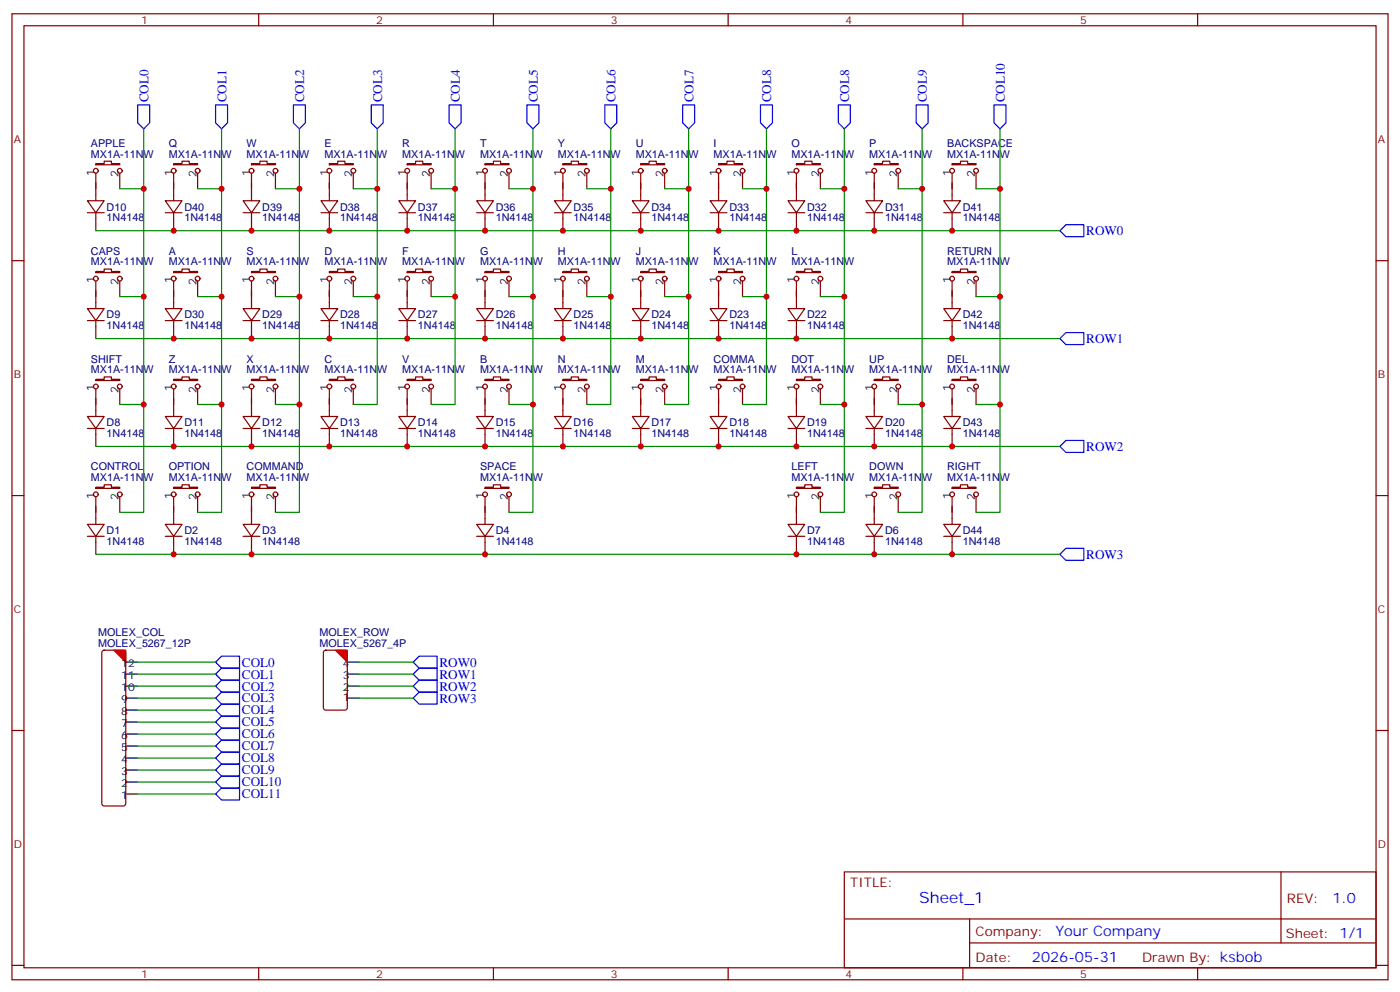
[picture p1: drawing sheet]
<svg xmlns="http://www.w3.org/2000/svg" width="412mm" height="292mm" viewBox="0 0 412 292" stroke-linecap="round" stroke-linejoin="round" font-family="sans-serif">
<g fill="none" stroke="#870000" stroke-width=".35">
<path d="M3.5 4.1h405.4v284.3h-405.4zM7.1 7.6h398.2v277.3h-398.2zM76.2 4.1v3.5M145.3 4.1v3.5M214.5 4.1v3.5M283.6 4.1v3.5M352.8 4.1v3.5M25.8 59.1h4.9l-2.5 3.5zM28.2 48.2h2.5v-.8h2.1v.8h2.5v.3h-7.1zM28.2 51v8.1M35.3 51v4.6M48.7 59.1h4.9l-2.4 3.5z"/>
<path d="M51.2 48.2h2.4v-.8h2.1v.8h2.5v.3h-7zM51.2 51v8.1M58.2 51v4.6M71.6 59.1h5l-2.5 3.5zM74.1 48.2h2.5v-.8h2.1v.8h2.4v.3h-7zM74.1 51v8.1M81.1 51v4.6M94.5 59.1h5l-2.5 3.5zM97 48.2h2.5v-.8h2.1v.8h2.5v.3h-7.1zM97 51v8.1M104.1 51v4.6M117.5 59.1h4.9l-2.5 3.5z"/>
<path d="M119.9 48.2h2.5v-.8h2.1v.8h2.5v.3h-7.1zM119.9 51v8.1M127 51v4.6M140.4 59.1h4.9l-2.4 3.5zM142.9 48.2h2.4v-.8h2.2v.8h2.4v.3h-7zM142.9 51v8.1M149.9 51v4.6M163.3 59.1h5l-2.5 3.5zM165.8 48.2h2.5v-.8h2.1v.8h2.5v.3h-7.1zM165.8 51v8.1M172.9 51v4.6M186.3 59.1h4.9l-2.5 3.5z"/>
<path d="M188.7 48.2h2.5v-.8h2.1v.8h2.5v.3h-7.1zM188.7 51v8.1M195.8 51v4.6M209.2 59.1h4.9l-2.4 3.5zM211.7 48.2h2.4v-.8h2.2v.8h2.4v.3h-7zM211.7 51v8.1M218.7 51v4.6M232.1 59.1h5l-2.5 3.5zM234.6 48.2h2.5v-.8h2.1v.8h2.5v.3h-7.1zM234.6 51v8.1M241.7 51v4.6M255.1 59.1h4.9l-2.5 3.5z"/>
<path d="M257.5 48.2h2.5v-.8h2.1v.8h2.5v.3h-7.1zM257.5 51v8.1M264.6 51v4.6M278 59.1h4.9l-2.4 3.5zM280.5 48.2h2.4v-.8h2.1v.8h2.5v.3h-7zM280.5 51v8.1M287.5 51v4.6M3.5 76.7h3.6M25.8 62.6h4.9M28.2 79.9h2.5v-.7h2.1v.7h2.5v.4h-7.1zM28.2 62.6v5.3M48.7 62.6h4.9"/>
<path d="M51.2 79.9h2.4v-.7h2.1v.7h2.5v.4h-7zM51.2 62.6v5.3M71.6 62.6h5M74.1 79.9h2.5v-.7h2.1v.7h2.4v.4h-7zM74.1 62.6v5.3M94.5 62.6h5M97 79.9h2.5v-.7h2.1v.7h2.5v.4h-7.1zM97 62.6v5.3M117.5 62.6h4.9M119.9 79.9h2.5v-.7h2.1v.7h2.5v.4h-7.1zM119.9 62.6v5.3M140.4 62.6h4.9"/>
<path d="M142.9 79.9h2.4v-.7h2.2v.7h2.4v.4h-7zM142.9 62.6v5.3M163.3 62.6h5M165.8 79.9h2.5v-.7h2.1v.7h2.5v.4h-7.1zM165.8 62.6v5.3M186.3 62.6h4.9M188.7 79.9h2.5v-.7h2.1v.7h2.5v.4h-7.1zM188.7 62.6v5.3M209.2 62.6h4.9M211.7 79.9h2.4v-.7h2.2v.7h2.4v.4h-7zM211.7 62.6v5.3M232.1 62.6h5"/>
<path d="M234.6 79.9h2.5v-.7h2.1v.7h2.5v.4h-7.1zM234.6 62.6v5.3M255.1 62.6h4.9M257.5 62.6v5.3M278 62.6h4.9M280.5 79.9h2.4v-.7h2.1v.7h2.5v.4h-7zM280.5 62.6v5.3M405.3 76.7h3.6M25.8 90.8h4.9l-2.5 3.6zM25.8 94.4h4.9M28.2 82.7v8.1M28.2 94.4v5.3"/>
<path d="M35.3 82.7v4.6M48.7 90.8h4.9l-2.4 3.6zM48.7 94.4h4.9M51.2 82.7v8.1M51.2 94.4v5.3M58.2 82.7v4.6M71.6 90.8h5l-2.5 3.6zM71.6 94.4h5M74.1 82.7v8.1M74.1 94.4v5.3M81.1 82.7v4.6M94.5 90.8h5l-2.5 3.6z"/>
<path d="M94.5 94.4h5M97 82.7v8.1M97 94.4v5.3M104.1 82.7v4.6M117.5 90.8h4.9l-2.5 3.6zM117.5 94.4h4.9M119.9 82.7v8.1M119.9 94.4v5.3M127 82.7v4.6M140.4 90.8h4.9l-2.4 3.6zM140.4 94.4h4.9M142.9 82.7v8.1"/>
<path d="M142.9 94.4v5.3M149.9 82.7v4.6M163.3 90.8h5l-2.5 3.6zM163.3 94.4h5M165.8 82.7v8.1M165.8 94.4v5.3M172.9 82.7v4.6M186.3 90.8h4.9l-2.5 3.6zM186.3 94.4h4.9M188.7 82.7v8.1M188.7 94.4v5.3M195.8 82.7v4.6"/>
<path d="M209.2 90.8h4.9l-2.4 3.6zM209.2 94.4h4.9M211.7 82.7v8.1M211.7 94.4v5.3M218.7 82.7v4.6M232.1 90.8h5l-2.5 3.6zM232.1 94.4h5M234.6 82.7v8.1M234.6 94.4v5.3M241.7 82.7v4.6M278 90.8h4.9l-2.4 3.6zM278 94.4h4.9"/>
<path d="M280.5 82.7v8.1M280.5 94.4v5.3M287.5 82.7v4.6M28.2 111.7h2.5v-.8h2.1v.8h2.5v.3h-7.1zM28.2 114.5v8.1M35.3 114.5v4.6M51.2 111.7h2.4v-.8h2.1v.8h2.5v.3h-7zM51.2 114.5v8.1M58.2 114.5v4.6M74.1 111.7h2.5v-.8h2.1v.8h2.4v.3h-7zM74.1 114.5v8.1M81.1 114.5v4.6"/>
<path d="M97 111.7h2.5v-.8h2.1v.8h2.5v.3h-7.1zM97 114.5v8.1M104.1 114.5v4.6M119.9 111.7h2.5v-.8h2.1v.8h2.5v.3h-7.1zM119.9 114.5v8.1M127 114.5v4.6M142.9 111.7h2.4v-.8h2.2v.8h2.4v.3h-7zM142.9 114.5v8.1M149.9 114.5v4.6M165.8 111.7h2.5v-.8h2.1v.8h2.5v.3h-7.1zM165.8 114.5v8.1M172.9 114.5v4.6"/>
<path d="M188.7 111.7h2.5v-.8h2.1v.8h2.5v.3h-7.1zM188.7 114.5v8.1M195.8 114.5v4.6M211.7 111.7h2.4v-.8h2.2v.8h2.4v.3h-7zM211.7 114.5v8.1M218.7 114.5v4.6M234.6 111.7h2.5v-.8h2.1v.8h2.5v.3h-7.1zM234.6 114.5v8.1M241.7 114.5v4.6M257.5 111.7h2.5v-.8h2.1v.8h2.5v.3h-7.1zM257.5 114.5v8.1M264.6 114.5v4.6"/>
<path d="M280.5 111.7h2.4v-.8h2.1v.8h2.5v.3h-7zM280.5 114.5v8.1M287.5 114.5v4.6M25.8 122.6h4.9l-2.5 3.5zM25.8 126.1h4.9M28.2 126.1v5.3M48.7 122.6h4.9l-2.4 3.5zM48.7 126.1h4.9M51.2 126.1v5.3M71.6 122.6h5l-2.5 3.5zM71.6 126.1h5M74.1 126.1v5.3"/>
<path d="M94.5 122.6h5l-2.5 3.5zM94.5 126.1h5M97 126.1v5.3M117.5 122.6h4.9l-2.5 3.5zM117.5 126.1h4.9M119.9 126.1v5.3M140.4 122.6h4.9l-2.4 3.5zM140.4 126.1h4.9M142.9 126.1v5.3M163.3 122.6h5l-2.5 3.5zM163.3 126.1h5M165.8 126.1v5.3"/>
<path d="M186.3 122.6h4.9l-2.5 3.5zM186.3 126.1h4.9M188.7 126.1v5.3M209.2 122.6h4.9l-2.4 3.5zM209.2 126.1h4.9M211.7 126.1v5.3M232.1 122.6h5l-2.5 3.5zM232.1 126.1h5M234.6 126.1v5.3M255.1 122.6h4.9l-2.5 3.5zM255.1 126.1h4.9M257.5 126.1v5.3"/>
<path d="M278 122.6h4.9l-2.4 3.5zM278 126.1h4.9M280.5 126.1v5.3M3.5 145.9h3.6M25.8 154.3h4.9l-2.5 3.6zM25.8 157.9h4.9M28.2 143.4h2.5v-.7h2.1v.7h2.5v.4h-7.1zM28.2 146.2v8.1M28.2 157.9v5.3M35.3 146.2v4.6M48.7 154.3h4.9l-2.4 3.6zM48.7 157.9h4.9"/>
<path d="M51.2 143.4h2.4v-.7h2.1v.7h2.5v.4h-7zM51.2 146.2v8.1M51.2 157.9v5.3M58.2 146.2v4.6M71.6 154.3h5l-2.5 3.6zM71.6 157.9h5M74.1 143.4h2.5v-.7h2.1v.7h2.4v.4h-7zM74.1 146.2v8.1M74.1 157.9v5.3M81.1 146.2v4.6M140.4 154.3h4.9l-2.4 3.6zM140.4 157.9h4.9"/>
<path d="M142.9 143.4h2.4v-.7h2.2v.7h2.4v.4h-7zM142.9 146.2v8.1M142.9 157.9v5.3M149.9 146.2v4.6M232.1 154.3h5l-2.5 3.6zM232.1 157.9h5M234.6 143.4h2.5v-.7h2.1v.7h2.5v.4h-7.1zM234.6 146.2v8.1M234.6 157.9v5.3M241.7 146.2v4.6M255.1 154.3h4.9l-2.5 3.6zM255.1 157.9h4.9"/>
<path d="M257.5 143.4h2.5v-.7h2.1v.7h2.5v.4h-7.1zM257.5 146.2v8.1M257.5 157.9v5.3M264.6 146.2v4.6M278 154.3h4.9l-2.4 3.6zM278 157.9h4.9M280.5 143.4h2.4v-.7h2.1v.7h2.5v.4h-7zM280.5 146.2v8.1M280.5 157.9v5.3M287.5 146.2v4.6M405.3 145.9h3.6M30.2 191.6l.5-.2h5.6l.5 .2 .2 .5v44.4l-.2 .5-.5 .2h-5.6l-.5-.2-.2-.5v-44.4z"/>
<path d="M95.5 191.6l.5-.2h5.6l.7 .4v16.5l-.5 .7h-5.8l-.7-.4-.1-16.5zM3.5 215h3.6M405.3 215h3.6M248.7 256.6h156.6v28.3h-156.6zM377.3 256.7v20.8M248.7 270.5h156.5M285.6 277.5h119.6M285.6 270.5v14.1M3.5 284.2h3.6M76.2 284.9v3.5M145.3 284.9v3.5M214.5 284.9v3.5"/>
<path d="M283.6 284.9v3.5M352.8 284.9v3.5M405.3 284.2h3.6"/>
<circle cx="28.2" cy="50.3" r=".71"/>
<circle cx="35.3" cy="50.3" r=".71"/>
<circle cx="51.2" cy="50.3" r=".71"/>
<circle cx="58.2" cy="50.3" r=".71"/>
<circle cx="74.1" cy="50.3" r=".71"/>
<circle cx="81.1" cy="50.3" r=".71"/>
<circle cx="97" cy="50.3" r=".71"/>
<circle cx="104.1" cy="50.3" r=".71"/>
<circle cx="119.9" cy="50.3" r=".71"/>
<circle cx="127" cy="50.3" r=".71"/>
<circle cx="142.9" cy="50.3" r=".71"/>
<circle cx="149.9" cy="50.3" r=".71"/>
<circle cx="165.8" cy="50.3" r=".71"/>
<circle cx="172.9" cy="50.3" r=".71"/>
<circle cx="188.7" cy="50.3" r=".71"/>
<circle cx="195.8" cy="50.3" r=".71"/>
<circle cx="211.7" cy="50.3" r=".71"/>
<circle cx="218.7" cy="50.3" r=".71"/>
<circle cx="234.6" cy="50.3" r=".71"/>
<circle cx="241.7" cy="50.3" r=".71"/>
<circle cx="257.5" cy="50.3" r=".71"/>
<circle cx="264.6" cy="50.3" r=".71"/>
<circle cx="280.5" cy="50.3" r=".71"/>
<circle cx="287.5" cy="50.3" r=".71"/>
<circle cx="28.2" cy="82" r=".71"/>
<circle cx="35.3" cy="82" r=".71"/>
<circle cx="51.2" cy="82" r=".71"/>
<circle cx="58.2" cy="82" r=".71"/>
<circle cx="74.1" cy="82" r=".71"/>
<circle cx="81.1" cy="82" r=".71"/>
<circle cx="97" cy="82" r=".71"/>
<circle cx="104.1" cy="82" r=".71"/>
<circle cx="119.9" cy="82" r=".71"/>
<circle cx="127" cy="82" r=".71"/>
<circle cx="142.9" cy="82" r=".71"/>
<circle cx="149.9" cy="82" r=".71"/>
<circle cx="165.8" cy="82" r=".71"/>
<circle cx="172.9" cy="82" r=".71"/>
<circle cx="188.7" cy="82" r=".71"/>
<circle cx="195.8" cy="82" r=".71"/>
<circle cx="211.7" cy="82" r=".71"/>
<circle cx="218.7" cy="82" r=".71"/>
<circle cx="234.6" cy="82" r=".71"/>
<circle cx="241.7" cy="82" r=".71"/>
<circle cx="280.5" cy="82" r=".71"/>
<circle cx="287.5" cy="82" r=".71"/>
<circle cx="28.2" cy="113.8" r=".71"/>
<circle cx="35.3" cy="113.8" r=".71"/>
<circle cx="51.2" cy="113.8" r=".71"/>
<circle cx="58.2" cy="113.8" r=".71"/>
<circle cx="74.1" cy="113.8" r=".71"/>
<circle cx="81.1" cy="113.8" r=".71"/>
<circle cx="97" cy="113.8" r=".71"/>
<circle cx="104.1" cy="113.8" r=".71"/>
<circle cx="119.9" cy="113.8" r=".71"/>
<circle cx="127" cy="113.8" r=".71"/>
<circle cx="142.9" cy="113.8" r=".71"/>
<circle cx="149.9" cy="113.8" r=".71"/>
<circle cx="165.8" cy="113.8" r=".71"/>
<circle cx="172.9" cy="113.8" r=".71"/>
<circle cx="188.7" cy="113.8" r=".71"/>
<circle cx="195.8" cy="113.8" r=".71"/>
<circle cx="211.7" cy="113.8" r=".71"/>
<circle cx="218.7" cy="113.8" r=".71"/>
<circle cx="234.6" cy="113.8" r=".71"/>
<circle cx="241.7" cy="113.8" r=".71"/>
<circle cx="257.5" cy="113.8" r=".71"/>
<circle cx="264.6" cy="113.8" r=".71"/>
<circle cx="280.5" cy="113.8" r=".71"/>
<circle cx="287.5" cy="113.8" r=".71"/>
<circle cx="28.2" cy="145.5" r=".71"/>
<circle cx="35.3" cy="145.5" r=".71"/>
<circle cx="51.2" cy="145.5" r=".71"/>
<circle cx="58.2" cy="145.5" r=".71"/>
<circle cx="74.1" cy="145.5" r=".71"/>
<circle cx="81.1" cy="145.5" r=".71"/>
<circle cx="142.9" cy="145.5" r=".71"/>
<circle cx="149.9" cy="145.5" r=".71"/>
<circle cx="234.6" cy="145.5" r=".71"/>
<circle cx="241.7" cy="145.5" r=".71"/>
<circle cx="257.5" cy="145.5" r=".71"/>
<circle cx="264.6" cy="145.5" r=".71"/>
<circle cx="280.5" cy="145.5" r=".71"/>
<circle cx="287.5" cy="145.5" r=".71"/>
</g>
<g fill="none" stroke="#00f" stroke-width=".35">
<path d="M40.6 30.9h3.5v5.3l-1.8 1.7-1.7-1.7zM63.5 30.9h3.5v5.3l-1.7 1.7-1.8-1.7zM86.4 30.9h3.6v5.3l-1.8 1.7-1.8-1.7zM109.4 30.9h3.5v5.3l-1.8 1.7-1.7-1.7zM132.3 30.9h3.5v5.3l-1.7 1.7-1.8-1.7zM155.2 30.9h3.5v5.3l-1.7 1.7-1.8-1.7zM178.2 30.9h3.5v5.3l-1.8 1.7-1.7-1.7zM201.1 30.9h3.5v5.3l-1.8 1.7-1.7-1.7zM224 30.9h3.5v5.3l-1.7 1.7-1.8-1.7zM246.9 30.9h3.6v5.3l-1.8 1.7-1.8-1.7zM269.9 30.9h3.5v5.3l-1.8 1.7-1.7-1.7zM292.8 30.9h3.5v5.3l-1.7 1.7-1.8-1.7z"/>
<path d="M314 66.1h5.3v3.6h-5.3l-1.8-1.8zM314 97.9h5.3v3.5h-5.3l-1.8-1.7zM314 129.6h5.3v3.6h-5.3l-1.8-1.8zM314 161.4h5.3v3.5h-5.3l-1.8-1.7zM63.5 194.9l1.8-1.8h5.3v3.6h-5.3zM63.5 198.4l1.8-1.7h5.3v3.5h-5.3zM121.7 194.9l1.8-1.8h5.3v3.6h-5.3zM121.7 198.4l1.8-1.7h5.3v3.5h-5.3zM63.5 205.5l1.8-1.8h5.3v3.6h-5.3zM63.5 212.5l1.8-1.7h5.3v3.5h-5.3zM63.5 209l1.8-1.7h5.3v3.5h-5.3zM63.5 219.6l1.8-1.8h5.3v3.6h-5.3z"/>
<path d="M63.5 216.1l1.8-1.8h5.3v3.5h-5.3zM65.3 200.2h5.3v3.5h-5.3l-1.8-1.7zM121.7 205.5l1.8-1.8h5.3v3.6h-5.3zM123.5 200.2h5.3v3.5h-5.3l-1.8-1.7zM63.5 226.7l1.8-1.8h5.3v3.5h-5.3zM63.5 233.7l1.8-1.7h5.3v3.5h-5.3zM63.5 230.2l1.8-1.8h5.3v3.6h-5.3zM65.3 221.4h5.3v3.5h-5.3l-1.8-1.8z"/>
</g>
<g fill="none" stroke="#008700" stroke-width=".35">
<path d="M42.3 37.9v112.9h-7M65.3 37.9v112.9h-7.1M88.2 37.9v112.9h-7.1M111.1 37.9v81.2h-7M134.1 37.9v81.2h-7.1M157 37.9v81.2h-7.1M179.9 37.9v81.2h-7M202.8 37.9v81.2h-7M225.8 37.9v81.2h-7.1M248.7 37.9v112.9h-7M271.6 37.9v112.9h-7M294.6 37.9v112.9h-7.1"/>
<path d="M35.3 55.6h7M58.2 55.6h7.1M81.1 55.6h7.1M104.1 55.6h7M127 55.6h7.1M149.9 55.6h7.1M172.9 55.6h7M195.8 55.6h7M218.7 55.6h7.1M241.7 55.6h7M264.6 55.6h7M287.5 55.6h7.1"/>
<path d="M28.2 67.9h284M28.2 99.7h284M35.3 87.3h7M58.2 87.3h7.1M81.1 87.3h7.1M104.1 87.3h7M127 87.3h7.1M149.9 87.3h7.1M172.9 87.3h7M195.8 87.3h7M218.7 87.3h7.1M241.7 87.3h7"/>
<path d="M287.5 87.3h7.1M35.3 119.1h7M58.2 119.1h7.1M81.1 119.1h7.1M157 119.1v31.7h-7.1M241.7 119.1h7M264.6 119.1h7M287.5 119.1h7.1M28.2 131.4h284M28.2 163.2h284M40.6 194.9h22.9M40.6 198.4h22.9"/>
<path d="M105.8 194.9h15.9M105.8 198.4h15.9M40.6 202h22.9M40.6 205.5h22.9M40.6 209h22.9M40.6 212.5h22.9M40.6 216.1h22.9M40.6 219.6h22.9M105.8 202h15.9M105.8 205.5h15.9M40.6 223.1h22.9M40.6 226.7h22.9"/>
<path d="M40.6 230.2h22.9M40.6 233.7h22.9"/>
</g>
<g fill="none" stroke="#000" stroke-width=".35">
<path d="M37 198.4h3.6M37 194.9h3.6M102.3 198.4h3.5M102.3 194.9h3.5M37 219.6h3.6M37 216.1h3.6M37 212.5h3.6M37 209h3.6M37 205.5h3.6M37 202h3.6M102.3 205.5h3.5M102.3 202h3.5"/>
<path d="M37 233.7h3.6M37 230.2h3.6M37 226.7h3.6M37 223.1h3.6"/>
</g>
<g fill="#f00" stroke="#f00" stroke-width=".35">
<path d="M33.5 191.4h3.5v3.5z"/>
<path d="M98.8 191.4h3.5v3.5z"/>
</g>
<g fill="#c00">
<circle cx="257.5" cy="67.9" r=".88"/>
<circle cx="234.6" cy="67.9" r=".88"/>
<circle cx="211.7" cy="67.9" r=".88"/>
<circle cx="188.7" cy="67.9" r=".88"/>
<circle cx="165.8" cy="67.9" r=".88"/>
<circle cx="142.9" cy="67.9" r=".88"/>
<circle cx="119.9" cy="67.9" r=".88"/>
<circle cx="97" cy="67.9" r=".88"/>
<circle cx="74.1" cy="67.9" r=".88"/>
<circle cx="51.2" cy="67.9" r=".88"/>
<circle cx="280.5" cy="67.9" r=".88"/>
<circle cx="211.7" cy="99.7" r=".88"/>
<circle cx="188.7" cy="99.7" r=".88"/>
<circle cx="165.8" cy="99.7" r=".88"/>
<circle cx="142.9" cy="99.7" r=".88"/>
<circle cx="119.9" cy="99.7" r=".88"/>
<circle cx="97" cy="99.7" r=".88"/>
<circle cx="74.1" cy="99.7" r=".88"/>
<circle cx="51.2" cy="99.7" r=".88"/>
<circle cx="234.6" cy="99.7" r=".88"/>
<circle cx="280.5" cy="99.7" r=".88"/>
<circle cx="51.2" cy="131.4" r=".88"/>
<circle cx="74.1" cy="131.4" r=".88"/>
<circle cx="97" cy="131.4" r=".88"/>
<circle cx="119.9" cy="131.4" r=".88"/>
<circle cx="142.9" cy="131.4" r=".88"/>
<circle cx="165.8" cy="131.4" r=".88"/>
<circle cx="188.7" cy="131.4" r=".88"/>
<circle cx="211.7" cy="131.4" r=".88"/>
<circle cx="234.6" cy="131.4" r=".88"/>
<circle cx="257.5" cy="131.4" r=".88"/>
<circle cx="280.5" cy="131.4" r=".88"/>
<circle cx="51.2" cy="163.2" r=".88"/>
<circle cx="257.5" cy="163.2" r=".88"/>
<circle cx="74.1" cy="163.2" r=".88"/>
<circle cx="234.6" cy="163.2" r=".88"/>
<circle cx="280.5" cy="163.2" r=".88"/>
<circle cx="142.9" cy="163.2" r=".88"/>
<circle cx="42.3" cy="119.1" r=".88"/>
<circle cx="42.3" cy="87.3" r=".88"/>
<circle cx="42.3" cy="55.6" r=".88"/>
<circle cx="65.3" cy="119.1" r=".88"/>
<circle cx="65.3" cy="87.3" r=".88"/>
<circle cx="65.3" cy="55.6" r=".88"/>
<circle cx="88.2" cy="119.1" r=".88"/>
<circle cx="88.2" cy="87.3" r=".88"/>
<circle cx="88.2" cy="55.6" r=".88"/>
<circle cx="111.1" cy="87.3" r=".88"/>
<circle cx="111.1" cy="55.6" r=".88"/>
<circle cx="134.1" cy="87.3" r=".88"/>
<circle cx="134.1" cy="55.6" r=".88"/>
<circle cx="157" cy="87.3" r=".88"/>
<circle cx="157" cy="55.6" r=".88"/>
<circle cx="179.9" cy="87.3" r=".88"/>
<circle cx="179.9" cy="55.6" r=".88"/>
<circle cx="202.8" cy="87.3" r=".88"/>
<circle cx="202.8" cy="55.6" r=".88"/>
<circle cx="225.8" cy="87.3" r=".88"/>
<circle cx="225.8" cy="55.6" r=".88"/>
<circle cx="248.7" cy="119.1" r=".88"/>
<circle cx="248.7" cy="87.3" r=".88"/>
<circle cx="248.7" cy="55.6" r=".88"/>
<circle cx="271.6" cy="119.1" r=".88"/>
<circle cx="271.6" cy="55.6" r=".88"/>
<circle cx="294.6" cy="119.1" r=".88"/>
<circle cx="294.6" cy="87.3" r=".88"/>
<circle cx="294.6" cy="55.6" r=".88"/>
<circle cx="157" cy="119.1" r=".88"/>
</g>
<text font-size="4.6" fill="#00f" x="270.8" y="265.7">Sheet_1</text>
<g font-size="4.2" fill="#00f">
<text x="392.5" y="265.9">1.0</text>
<text x="310.9" y="275.5">Your Company</text>
<text x="304" y="283.3">2026-05-31</text>
</g>
<g font-size="3.9" fill="#00f">
<text x="43.8" y="30.2" transform="rotate(-90 43.8 30.2)">COL0</text>
<text x="66.7" y="30.2" transform="rotate(-90 66.7 30.2)">COL1</text>
<text x="89.6" y="30.2" transform="rotate(-90 89.6 30.2)">COL2</text>
<text x="112.5" y="30.2" transform="rotate(-90 112.5 30.2)">COL3</text>
<text x="135.5" y="30.2" transform="rotate(-90 135.5 30.2)">COL4</text>
<text x="158.4" y="30.2" transform="rotate(-90 158.4 30.2)">COL5</text>
<text x="181.3" y="30.2" transform="rotate(-90 181.3 30.2)">COL6</text>
<text x="204.3" y="30.2" transform="rotate(-90 204.3 30.2)">COL7</text>
<text x="227.2" y="30.2" transform="rotate(-90 227.2 30.2)">COL8</text>
<text x="250.1" y="30.2" transform="rotate(-90 250.1 30.2)">COL8</text>
<text x="273.1" y="30.2" transform="rotate(-90 273.1 30.2)">COL9</text>
<text x="296" y="30.2" transform="rotate(-90 296 30.2)">COL10</text>
<text x="320" y="69.3">ROW0</text>
<text x="320" y="101">ROW1</text>
<text x="320" y="132.8">ROW2</text>
<text x="320" y="164.5">ROW3</text>
<text x="71.3" y="196.3">COL0</text>
<text x="129.5" y="196.2">ROW0</text>
<text x="71.3" y="199.7">COL1</text>
<text x="71.3" y="203.2">COL2</text>
<text x="129.5" y="199.8">ROW1</text>
<text x="129.5" y="203.4">ROW2</text>
<text x="71.3" y="206.8">COL3</text>
<text x="129.5" y="206.8">ROW3</text>
<text x="71.3" y="213.8">COL5</text>
<text x="71.3" y="210.3">COL4</text>
<text x="71.3" y="220.9">COL7</text>
<text x="71.3" y="217.4">COL6</text>
<text x="71.3" y="227.9">COL9</text>
<text x="71.3" y="224.4">COL8</text>
<text x="71.3" y="231.5">COL10</text>
<text x="71.3" y="235">COL11</text>
</g>
<g font-size="3.9" fill="#800">
<text x="250.5" y="261.2">TITLE:</text>
<text x="379.1" y="265.9">REV:</text>
<text x="287.4" y="275.4">Company:</text>
<text x="378.7" y="276">Sheet: 1/1</text>
<text x="287.4" y="283.1">Date:</text>
<text x="336.4" y="283.2">Drawn By: ksbob</text>
</g>
<g font-size="3.2" fill="#800">
<text x="41.6" y="7.1">1</text>
<text x="110.8" y="7.1">2</text>
<text x="179.9" y="7.1">3</text>
<text x="249.1" y="7.1">4</text>
<text x="318.2" y="7.1">5</text>
<text x="4.1" y="42.2">A</text>
<text x="405.9" y="42.2">A</text>
<text x="4.1" y="111.3">B</text>
<text x="405.9" y="111.3">B</text>
<text x="4.1" y="180.4">C</text>
<text x="405.9" y="180.4">C</text>
<text x="4.1" y="249.6">D</text>
<text x="405.9" y="249.6">D</text>
<text x="41.6" y="287.9">1</text>
<text x="110.8" y="287.9">2</text>
<text x="179.9" y="287.9">3</text>
<text x="249.1" y="287.9">4</text>
<text x="318.2" y="287.9">5</text>
</g>
<g font-size="3.2" fill="#000080">
<text x="26.8" y="46.4">MX1A-11NW</text>
<text x="26.8" y="43.2">APPLE</text>
<text x="49.7" y="46.4">MX1A-11NW</text>
<text x="49.7" y="43.2">Q</text>
<text x="72.6" y="46.4">MX1A-11NW</text>
<text x="72.6" y="43.2">W</text>
<text x="95.6" y="46.4">MX1A-11NW</text>
<text x="95.6" y="43.2">E</text>
<text x="118.5" y="46.4">MX1A-11NW</text>
<text x="118.5" y="43.2">R</text>
<text x="141.4" y="46.4">MX1A-11NW</text>
<text x="141.4" y="43.2">T</text>
<text x="164.4" y="46.4">MX1A-11NW</text>
<text x="164.4" y="43.2">Y</text>
<text x="187.3" y="46.4">MX1A-11NW</text>
<text x="187.3" y="43.2">U</text>
<text x="210.2" y="46.4">MX1A-11NW</text>
<text x="210.2" y="43.2">I</text>
<text x="233.1" y="46.4">MX1A-11NW</text>
<text x="233.1" y="43.2">O</text>
<text x="256.1" y="46.4">MX1A-11NW</text>
<text x="256.1" y="43.2">P</text>
<text x="279" y="46.4">MX1A-11NW</text>
<text x="279" y="43.2">BACKSPACE</text>
<text x="31.4" y="65.1">1N4148</text>
<text x="31.4" y="62">D10</text>
<text x="54.3" y="65.1">1N4148</text>
<text x="54.3" y="62">D40</text>
<text x="77.3" y="65.1">1N4148</text>
<text x="77.3" y="62">D39</text>
<text x="100.2" y="65.1">1N4148</text>
<text x="100.2" y="62">D38</text>
<text x="123.1" y="65.1">1N4148</text>
<text x="123.1" y="62">D37</text>
<text x="146" y="65.1">1N4148</text>
<text x="146" y="62">D36</text>
<text x="169" y="65.1">1N4148</text>
<text x="169" y="62">D35</text>
<text x="191.9" y="65.1">1N4148</text>
<text x="191.9" y="62">D34</text>
<text x="214.8" y="65.1">1N4148</text>
<text x="214.8" y="62">D33</text>
<text x="237.8" y="65.1">1N4148</text>
<text x="237.8" y="62">D32</text>
<text x="260.7" y="65.1">1N4148</text>
<text x="260.7" y="62">D31</text>
<text x="283.6" y="65.1">1N4148</text>
<text x="283.6" y="62">D41</text>
<text x="26.8" y="75">CAPS</text>
<text x="49.7" y="75">A</text>
<text x="72.6" y="75">S</text>
<text x="95.6" y="75">D</text>
<text x="118.5" y="75">F</text>
<text x="141.4" y="75">G</text>
<text x="164.4" y="75">H</text>
<text x="187.3" y="75">J</text>
<text x="210.2" y="75">K</text>
<text x="233.1" y="75">L</text>
<text x="279" y="75">RETURN</text>
<text x="26.8" y="78.1">MX1A-11NW</text>
<text x="49.7" y="78.1">MX1A-11NW</text>
<text x="72.6" y="78.1">MX1A-11NW</text>
<text x="95.6" y="78.1">MX1A-11NW</text>
<text x="118.5" y="78.1">MX1A-11NW</text>
<text x="141.4" y="78.1">MX1A-11NW</text>
<text x="164.4" y="78.1">MX1A-11NW</text>
<text x="187.3" y="78.1">MX1A-11NW</text>
<text x="210.2" y="78.1">MX1A-11NW</text>
<text x="233.1" y="78.1">MX1A-11NW</text>
<text x="279" y="78.1">MX1A-11NW</text>
<text x="31.4" y="93.7">D9</text>
<text x="54.3" y="93.7">D30</text>
<text x="77.3" y="93.7">D29</text>
<text x="100.2" y="93.7">D28</text>
<text x="123.1" y="93.7">D27</text>
<text x="146" y="93.7">D26</text>
<text x="169" y="93.7">D25</text>
<text x="191.9" y="93.7">D24</text>
<text x="214.8" y="93.7">D23</text>
<text x="237.8" y="93.7">D22</text>
<text x="283.6" y="93.7">D42</text>
<text x="31.4" y="96.8">1N4148</text>
<text x="54.3" y="96.8">1N4148</text>
<text x="77.3" y="96.8">1N4148</text>
<text x="100.2" y="96.8">1N4148</text>
<text x="123.1" y="96.8">1N4148</text>
<text x="146" y="96.8">1N4148</text>
<text x="169" y="96.8">1N4148</text>
<text x="191.9" y="96.8">1N4148</text>
<text x="214.8" y="96.8">1N4148</text>
<text x="237.8" y="96.8">1N4148</text>
<text x="283.6" y="96.8">1N4148</text>
<text x="26.8" y="106.7">SHIFT</text>
<text x="49.7" y="106.7">Z</text>
<text x="72.6" y="106.7">X</text>
<text x="95.6" y="106.7">C</text>
<text x="118.5" y="106.7">V</text>
<text x="141.4" y="106.7">B</text>
<text x="164.4" y="106.7">N</text>
<text x="187.3" y="106.7">M</text>
<text x="210.2" y="106.7">COMMA</text>
<text x="233.1" y="106.7">DOT</text>
<text x="256.1" y="106.7">UP</text>
<text x="279" y="106.7">DEL</text>
<text x="26.8" y="109.9">MX1A-11NW</text>
<text x="49.7" y="109.9">MX1A-11NW</text>
<text x="72.6" y="109.9">MX1A-11NW</text>
<text x="95.6" y="109.9">MX1A-11NW</text>
<text x="118.5" y="109.9">MX1A-11NW</text>
<text x="141.4" y="109.9">MX1A-11NW</text>
<text x="164.4" y="109.9">MX1A-11NW</text>
<text x="187.3" y="109.9">MX1A-11NW</text>
<text x="210.2" y="109.9">MX1A-11NW</text>
<text x="233.1" y="109.9">MX1A-11NW</text>
<text x="256.1" y="109.9">MX1A-11NW</text>
<text x="279" y="109.9">MX1A-11NW</text>
<text x="31.4" y="125.5">D8</text>
<text x="54.3" y="125.5">D11</text>
<text x="77.3" y="125.5">D12</text>
<text x="100.2" y="125.5">D13</text>
<text x="123.1" y="125.5">D14</text>
<text x="146" y="125.5">D15</text>
<text x="169" y="125.5">D16</text>
<text x="191.9" y="125.5">D17</text>
<text x="214.8" y="125.5">D18</text>
<text x="237.8" y="125.5">D19</text>
<text x="260.7" y="125.5">D20</text>
<text x="283.6" y="125.5">D43</text>
<text x="31.4" y="128.6">1N4148</text>
<text x="54.3" y="128.6">1N4148</text>
<text x="77.3" y="128.6">1N4148</text>
<text x="100.2" y="128.6">1N4148</text>
<text x="123.1" y="128.6">1N4148</text>
<text x="146" y="128.6">1N4148</text>
<text x="169" y="128.6">1N4148</text>
<text x="191.9" y="128.6">1N4148</text>
<text x="214.8" y="128.6">1N4148</text>
<text x="237.8" y="128.6">1N4148</text>
<text x="260.7" y="128.6">1N4148</text>
<text x="283.6" y="128.6">1N4148</text>
<text x="26.8" y="141.6">MX1A-11NW</text>
<text x="26.8" y="138.5">CONTROL</text>
<text x="49.7" y="141.6">MX1A-11NW</text>
<text x="49.7" y="138.5">OPTION</text>
<text x="72.6" y="141.6">MX1A-11NW</text>
<text x="72.6" y="138.5">COMMAND</text>
<text x="141.4" y="141.6">MX1A-11NW</text>
<text x="141.4" y="138.5">SPACE</text>
<text x="233.1" y="141.6">MX1A-11NW</text>
<text x="233.1" y="138.5">LEFT</text>
<text x="256.1" y="141.6">MX1A-11NW</text>
<text x="256.1" y="138.5">DOWN</text>
<text x="279" y="141.6">MX1A-11NW</text>
<text x="279" y="138.5">RIGHT</text>
<text x="31.4" y="160.3">1N4148</text>
<text x="31.4" y="157.2">D1</text>
<text x="54.3" y="160.3">1N4148</text>
<text x="54.3" y="157.2">D2</text>
<text x="77.3" y="160.3">1N4148</text>
<text x="77.3" y="157.2">D3</text>
<text x="146" y="160.3">1N4148</text>
<text x="146" y="157.2">D4</text>
<text x="237.8" y="160.3">1N4148</text>
<text x="237.8" y="157.2">D7</text>
<text x="260.7" y="160.3">1N4148</text>
<text x="260.7" y="157.2">D6</text>
<text x="283.6" y="160.3">1N4148</text>
<text x="283.6" y="157.2">D44</text>
<text x="28.9" y="190.3">MOLEX_5267_12P</text>
<text x="28.9" y="187.3">MOLEX_COL</text>
<text x="94.1" y="190.3">MOLEX_5267_4P</text>
<text x="94.1" y="187.1">MOLEX_ROW</text>
</g>
<g font-size="3.2">
<text x="27.9" y="51.7" transform="rotate(-90 27.9 51.7)">1</text>
<text x="34.9" y="52" transform="rotate(-90 34.9 52)">2</text>
<text x="50.8" y="51.7" transform="rotate(-90 50.8 51.7)">1</text>
<text x="57.9" y="52" transform="rotate(-90 57.9 52)">2</text>
<text x="73.7" y="51.7" transform="rotate(-90 73.7 51.7)">1</text>
<text x="80.8" y="52" transform="rotate(-90 80.8 52)">2</text>
<text x="96.7" y="51.7" transform="rotate(-90 96.7 51.7)">1</text>
<text x="103.7" y="52" transform="rotate(-90 103.7 52)">2</text>
<text x="119.6" y="51.7" transform="rotate(-90 119.6 51.7)">1</text>
<text x="126.6" y="52" transform="rotate(-90 126.6 52)">2</text>
<text x="142.5" y="51.7" transform="rotate(-90 142.5 51.7)">1</text>
<text x="149.6" y="52" transform="rotate(-90 149.6 52)">2</text>
<text x="165.5" y="51.7" transform="rotate(-90 165.5 51.7)">1</text>
<text x="172.5" y="52" transform="rotate(-90 172.5 52)">2</text>
<text x="188.4" y="51.7" transform="rotate(-90 188.4 51.7)">1</text>
<text x="195.4" y="52" transform="rotate(-90 195.4 52)">2</text>
<text x="211.3" y="51.7" transform="rotate(-90 211.3 51.7)">1</text>
<text x="218.4" y="52" transform="rotate(-90 218.4 52)">2</text>
<text x="234.2" y="51.7" transform="rotate(-90 234.2 51.7)">1</text>
<text x="241.3" y="52" transform="rotate(-90 241.3 52)">2</text>
<text x="257.2" y="51.7" transform="rotate(-90 257.2 51.7)">1</text>
<text x="264.2" y="52" transform="rotate(-90 264.2 52)">2</text>
<text x="280.1" y="51.7" transform="rotate(-90 280.1 51.7)">1</text>
<text x="287.2" y="52" transform="rotate(-90 287.2 52)">2</text>
<text x="27.9" y="83.4" transform="rotate(-90 27.9 83.4)">1</text>
<text x="34.9" y="83.8" transform="rotate(-90 34.9 83.8)">2</text>
<text x="50.8" y="83.4" transform="rotate(-90 50.8 83.4)">1</text>
<text x="57.9" y="83.8" transform="rotate(-90 57.9 83.8)">2</text>
<text x="73.7" y="83.4" transform="rotate(-90 73.7 83.4)">1</text>
<text x="80.8" y="83.8" transform="rotate(-90 80.8 83.8)">2</text>
<text x="96.7" y="83.4" transform="rotate(-90 96.7 83.4)">1</text>
<text x="103.7" y="83.8" transform="rotate(-90 103.7 83.8)">2</text>
<text x="119.6" y="83.4" transform="rotate(-90 119.6 83.4)">1</text>
<text x="126.6" y="83.8" transform="rotate(-90 126.6 83.8)">2</text>
<text x="142.5" y="83.4" transform="rotate(-90 142.5 83.4)">1</text>
<text x="149.6" y="83.8" transform="rotate(-90 149.6 83.8)">2</text>
<text x="165.5" y="83.4" transform="rotate(-90 165.5 83.4)">1</text>
<text x="172.5" y="83.8" transform="rotate(-90 172.5 83.8)">2</text>
<text x="188.4" y="83.4" transform="rotate(-90 188.4 83.4)">1</text>
<text x="195.4" y="83.8" transform="rotate(-90 195.4 83.8)">2</text>
<text x="211.3" y="83.4" transform="rotate(-90 211.3 83.4)">1</text>
<text x="218.4" y="83.8" transform="rotate(-90 218.4 83.8)">2</text>
<text x="234.2" y="83.4" transform="rotate(-90 234.2 83.4)">1</text>
<text x="241.3" y="83.8" transform="rotate(-90 241.3 83.8)">2</text>
<text x="280.1" y="83.4" transform="rotate(-90 280.1 83.4)">1</text>
<text x="287.2" y="83.8" transform="rotate(-90 287.2 83.8)">2</text>
<text x="27.9" y="115.2" transform="rotate(-90 27.9 115.2)">1</text>
<text x="34.9" y="115.5" transform="rotate(-90 34.9 115.5)">2</text>
<text x="50.8" y="115.2" transform="rotate(-90 50.8 115.2)">1</text>
<text x="57.9" y="115.5" transform="rotate(-90 57.9 115.5)">2</text>
<text x="73.7" y="115.2" transform="rotate(-90 73.7 115.2)">1</text>
<text x="80.8" y="115.5" transform="rotate(-90 80.8 115.5)">2</text>
<text x="96.7" y="115.2" transform="rotate(-90 96.7 115.2)">1</text>
<text x="103.7" y="115.5" transform="rotate(-90 103.7 115.5)">2</text>
<text x="119.6" y="115.2" transform="rotate(-90 119.6 115.2)">1</text>
<text x="126.6" y="115.5" transform="rotate(-90 126.6 115.5)">2</text>
<text x="142.5" y="115.2" transform="rotate(-90 142.5 115.2)">1</text>
<text x="149.6" y="115.5" transform="rotate(-90 149.6 115.5)">2</text>
<text x="165.5" y="115.2" transform="rotate(-90 165.5 115.2)">1</text>
<text x="172.5" y="115.5" transform="rotate(-90 172.5 115.5)">2</text>
<text x="188.4" y="115.2" transform="rotate(-90 188.4 115.2)">1</text>
<text x="195.4" y="115.5" transform="rotate(-90 195.4 115.5)">2</text>
<text x="211.3" y="115.2" transform="rotate(-90 211.3 115.2)">1</text>
<text x="218.4" y="115.5" transform="rotate(-90 218.4 115.5)">2</text>
<text x="234.2" y="115.2" transform="rotate(-90 234.2 115.2)">1</text>
<text x="241.3" y="115.5" transform="rotate(-90 241.3 115.5)">2</text>
<text x="257.2" y="115.2" transform="rotate(-90 257.2 115.2)">1</text>
<text x="264.2" y="115.5" transform="rotate(-90 264.2 115.5)">2</text>
<text x="280.1" y="115.2" transform="rotate(-90 280.1 115.2)">1</text>
<text x="287.2" y="115.5" transform="rotate(-90 287.2 115.5)">2</text>
<text x="27.9" y="146.9" transform="rotate(-90 27.9 146.9)">1</text>
<text x="34.9" y="147.3" transform="rotate(-90 34.9 147.3)">2</text>
<text x="50.8" y="146.9" transform="rotate(-90 50.8 146.9)">1</text>
<text x="57.9" y="147.3" transform="rotate(-90 57.9 147.3)">2</text>
<text x="73.7" y="146.9" transform="rotate(-90 73.7 146.9)">1</text>
<text x="80.8" y="147.3" transform="rotate(-90 80.8 147.3)">2</text>
<text x="142.5" y="146.9" transform="rotate(-90 142.5 146.9)">1</text>
<text x="149.6" y="147.3" transform="rotate(-90 149.6 147.3)">2</text>
<text x="234.2" y="146.9" transform="rotate(-90 234.2 146.9)">1</text>
<text x="241.3" y="147.3" transform="rotate(-90 241.3 147.3)">2</text>
<text x="257.2" y="146.9" transform="rotate(-90 257.2 146.9)">1</text>
<text x="264.2" y="147.3" transform="rotate(-90 264.2 147.3)">2</text>
<text x="280.1" y="146.9" transform="rotate(-90 280.1 146.9)">1</text>
<text x="287.2" y="147.3" transform="rotate(-90 287.2 147.3)">2</text>
<text x="35.7" y="196.3">12</text>
<text x="101" y="196.3">4</text>
<text x="35.7" y="203.4">10</text>
<text x="35.7" y="199.8">11</text>
<text x="101" y="203.4">2</text>
<text x="101" y="199.8">3</text>
<text x="35.7" y="206.9">9</text>
<text x="101" y="206.2">1</text>
<text x="35.7" y="214">7</text>
<text x="35.7" y="210.4">8</text>
<text x="35.7" y="221">5</text>
<text x="35.7" y="217.5">6</text>
<text x="35.7" y="224.5">4</text>
<text x="35.7" y="231.6">2</text>
<text x="35.7" y="228.1">3</text>
<text x="35.7" y="235.1">1</text>
</g>
</svg>
